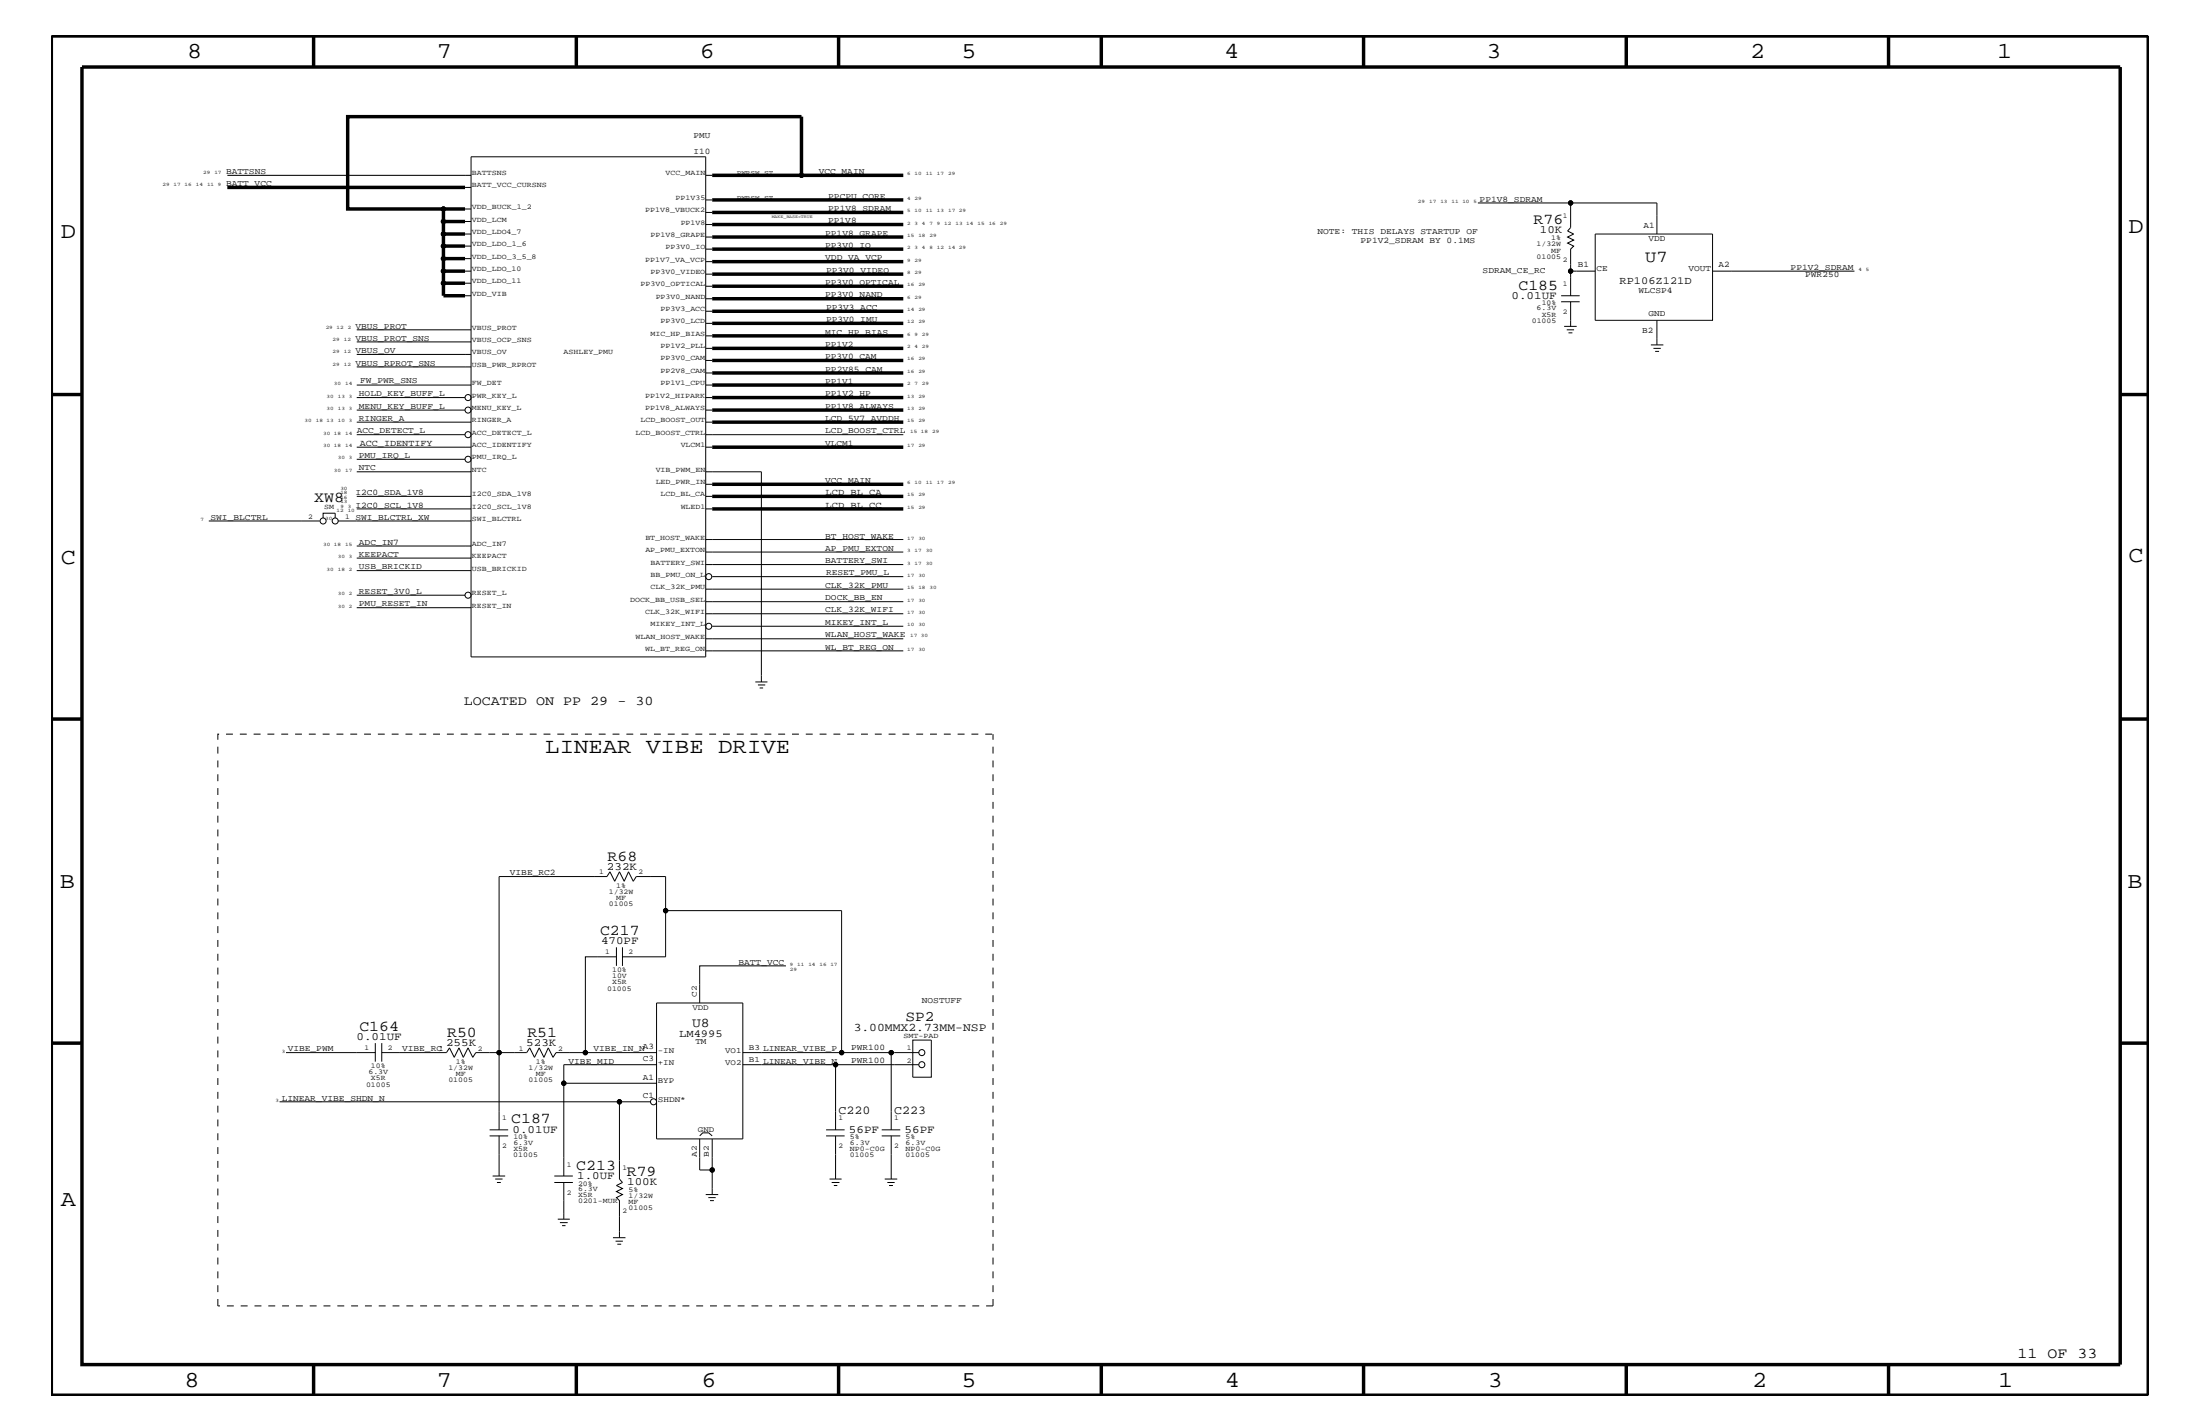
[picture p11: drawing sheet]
<svg xmlns="http://www.w3.org/2000/svg" width="432mm" height="279mm" viewBox="0 0 432 279" stroke-linecap="round" stroke-linejoin="round" font-family="sans-serif">
<g fill="none" stroke="#000" stroke-width=".2">
<path d="M44.6 34.4h47.9M91.3 36.8h1.2M92.5 30.8h46v98.1h-46zM138.5 39.2h1.3M138.5 34.4h1.3M290.1 39.8h18.2v4.8l-.6 .7 1.2 .6-1.2 .6 1.2 .6-1.2 .6 1.2 .6-.6 .6v4.3h4.8M308.3 39.8h16.9v6.1M91.3 58h1.2M91.3 53.2h1.2M91.3 55.6h1.2M91.3 48.3h1.2M91.3 50.7h1.2"/>
<path d="M91.3 45.9h1.2M91.3 43.5h1.2M91.3 41h1.2M138.5 58.6h1.3M138.5 56.2h1.3M138.5 51.3h1.3M138.5 53.8h1.3M138.5 48.9h1.3M138.5 46.5h1.3M138.5 44.1h1.3M138.5 41.7h1.3M306.4 58h3.6"/>
<path d="M306.4 59.2h3.6M308.3 53.2v4.8M308.3 59.2v4.8M313.1 45.9h23v17h-23zM336.1 53.2h27.9M70 78h21.3M70 75.6h22.5M70 72h22.5M70 69.5h22.5M70 67.1h22.5M70 64.7h22.5M138.5 78h1.3"/>
<path d="M138.5 70.7h1.3M138.5 73.2h1.3M138.5 75.6h1.3M138.5 68.4h1.3M138.5 63.4h1.3M138.5 65.9h1.3M138.5 61.1h1.3M307 64h2.5M307.5 64.7h1.4M307.8 65.3h.8M324 67.7h2.5M324.5 68.4h1.5"/>
<path d="M324.9 68.9h.7M325.2 62.9v4.8M70 99.9h22.5M70 97.4h22.5M70 92.6h22.5M70 85.3h21.3M70 82.8h22.5M70 87.7h22.5M70 80.5h21.3M70 90.1h21.3M138.5 99.9h1.3M138.5 95h1.3"/>
<path d="M138.5 97.4h1.3M138.5 92.6h10.9v41.2M138.5 85.3h38.8M138.5 82.8h1.3M138.5 87.7h1.3M138.5 80.5h1.3M41 102.2h21.7M63.4 101.6v-.9h2.4v.9M66.4 102.2h26.1M70 119.2h22.5M70 112h22.5M70 107.1h22.5"/>
<path d="M70 109.5h22.5M70 116.8h21.3M138.5 115.6h38.8M138.5 118.1h38.8M138.5 108.3h38.8M138.5 110.8h38.8M138.5 105.9h38.8M139.8 113.1h37.5M138.5 127.7h38.8M138.5 125.3h38.8M138.5 120.4h38.8M139.8 122.9h37.5"/>
<path d="M148.3 133.8h2.3M148.8 134.4h1.4M149.1 135h.7M130.6 178.7v-6.7h-5.7l-.6 .9-.9-1.8-.9 1.8-.9-1.8-.9 1.8-1-1.8-.6 .9h-21.1v49.7M121 187.7h-6.1v18.8M121 185.9v3.6M122.2 187.7h8.4v-9h34.6v27.8M122.2 185.9v3.6M128.9 196.8h16.9v26.7h-16.9zM154.3 189.5h-17v7.3M54.9 216.2h66.7M56.1 206.5h17.6"/>
<path d="M73.7 204.7v3.6M74.9 206.5h12.7l.6-.9 1 1.9 .9-1.9 .8 1.9 1-1.9 .9 1.9 .6-1h10l.6-.9 .9 1.9 .9-1.9 1 1.9 .8-1.9 .9 1.9 .6-1h19.8M74.9 204.7v3.6M127.6 216.2h-6v15.1l.6 .7-1.2 .6 1.2 .6-1.2 .6 1.2 .6-1.2 .6 .6 .6v7.3M128.9 212.5h-18.2v18.2M128.9 208.9h-18.2v3.6M145.8 206.5h29.1M145.8 208.9h18.2M179.2 204.1h3.6v7.3h-3.6zM180.3 208.9h-16.3v12.8M180.3 206.5h-5.4v15.2M96.1 222.9h3.6"/>
<path d="M96.1 221.7h3.6M96.7 230.7h2.4M97.2 231.3h1.4M97.5 232h.8M98 222.9v7.8M108.8 230.7h3.6M108.8 232h3.6M109.5 239.2h2.3M109.9 239.9h1.5M110.7 232v7.2M137.3 222.9l.6-.6h1.2l.7 .6M137.3 223.5v6.1h2.5"/>
<path d="M138.5 234.4h2.5M139 235h1.5M139.4 235.6h.7M139.8 223.5v10.9M162.1 222.9h3.7M162.1 221.7h3.7M162.8 231.3h2.4M163.2 232h1.6M163.7 232.6h.6M164 222.9v8.4M173.1 222.9h3.6M173.1 221.7h3.6"/>
<path d="M173.7 231.3h2.4M174.2 232h1.4M174.5 232.6h.8M174.9 222.9v8.4M110.3 240.5h.7M120.3 242.9h2.5M120.8 243.5h1.5M121.2 244.1h.7"/>
<circle cx="157.3" cy="34.4" r=".42"/>
<circle cx="308.3" cy="39.8" r=".42"/>
<circle cx="87" cy="55.6" r=".42"/>
<circle cx="87" cy="48.3" r=".42"/>
<circle cx="87" cy="45.9" r=".42"/>
<circle cx="87" cy="50.7" r=".42"/>
<circle cx="87" cy="53.2" r=".42"/>
<circle cx="87" cy="41" r=".42"/>
<circle cx="87" cy="43.5" r=".42"/>
<circle cx="308.3" cy="53.2" r=".42"/>
<circle cx="91.9" cy="78" r=".59"/>
<circle cx="91.9" cy="85.3" r=".59"/>
<circle cx="91.9" cy="90.1" r=".59"/>
<circle cx="91.9" cy="80.5" r=".59"/>
<circle cx="63.4" cy="102.2" r=".59"/>
<circle cx="65.8" cy="102.2" r=".59"/>
<circle cx="91.9" cy="116.8" r=".59"/>
<circle cx="139.1" cy="113.1" r=".59"/>
<circle cx="139.1" cy="122.9" r=".59"/>
<circle cx="130.6" cy="178.7" r=".42"/>
<circle cx="98" cy="206.5" r=".42"/>
<circle cx="110.7" cy="212.5" r=".42"/>
<circle cx="114.9" cy="206.5" r=".42"/>
<circle cx="121.6" cy="216.2" r=".42"/>
<circle cx="128.3" cy="216.2" r=".59"/>
<circle cx="164" cy="208.9" r=".42"/>
<circle cx="165.2" cy="206.5" r=".42"/>
<circle cx="174.9" cy="206.5" r=".42"/>
<circle cx="180.9" cy="208.9" r=".59"/>
<circle cx="180.9" cy="206.5" r=".59"/>
<circle cx="139.8" cy="229.6" r=".42"/>
</g>
<g fill="none" stroke="#000" stroke-width=".68" stroke-linecap="butt">
<path d="M10.1 7.1h411.5v266.7h-411.5zM16.1 13.2h400v254.5h-400zM61.6 7.1v6.1M113.1 7.1v6.1M164.6 7.1v6.1M216.2 7.1v6.1M267.6 7.1v6.1M319.2 7.1v6.1M370.7 7.1v6.1M44.6 36.8h46.7M139.8 34.4h37.5M139.8 39.2h37.5"/>
<path d="M157.3 34.4v-11.5h-89.1v18.1h18.8v2.5M87 41h4.3M91.3 55.6h-4.3v2.4h4.3M91.3 53.2h-4.3v2.4M91.3 50.7h-4.3v2.5M91.3 48.3h-4.3v2.4M91.3 45.9h-4.3v2.4M91.3 43.5h-4.3v2.4M139.8 51.3h37.5M139.8 56.2h37.5M139.8 48.9h37.5M139.8 46.5h37.5"/>
<path d="M139.8 44.1h37.5M139.8 58.6h37.5M139.8 53.8h37.5M139.8 41.7h37.5M10.1 77.4h6M139.8 78h37.5M139.8 61.1h37.5M139.8 63.4h37.5M139.8 68.4h37.5M139.8 70.7h37.5M139.8 73.2h37.5M139.8 65.9h37.5"/>
<path d="M139.8 75.6h37.5M416.1 77.4h5.5M139.8 99.9h37.5M139.8 87.7h37.5M139.8 80.5h37.5M139.8 95h37.5M139.8 82.8h37.5M139.8 97.4h37.5M10.1 141.1h6M416.1 141.1h5.5M10.1 204.7h6M416.1 204.7h5.5"/>
<path d="M61.6 267.7v6.1M113.1 267.7v6.1M164.6 267.7v6.1M216.2 268v5.8M267.6 267.7v6.1M319.2 267.7v6.1M370.7 267.7v6.1"/>
</g>
<path d="M42.8 256.2v-112.2h152.1M194.9 256.2h-152.1M194.9 256.2v-112.2" fill="none" stroke="#000" stroke-width=".2" stroke-dasharray="1.4 1.4" stroke-linecap="butt"/>
<g fill="#000">
<circle cx="157.3" cy="34.4" r=".42"/>
<circle cx="308.3" cy="39.8" r=".42"/>
<circle cx="87" cy="55.6" r=".42"/>
<circle cx="87" cy="48.3" r=".42"/>
<circle cx="87" cy="45.9" r=".42"/>
<circle cx="87" cy="50.7" r=".42"/>
<circle cx="87" cy="53.2" r=".42"/>
<circle cx="87" cy="41" r=".42"/>
<circle cx="87" cy="43.5" r=".42"/>
<circle cx="308.3" cy="53.2" r=".42"/>
<circle cx="130.6" cy="178.7" r=".42"/>
<circle cx="98" cy="206.5" r=".42"/>
<circle cx="110.7" cy="212.5" r=".42"/>
<circle cx="114.9" cy="206.5" r=".42"/>
<circle cx="121.6" cy="216.2" r=".42"/>
<circle cx="164" cy="208.9" r=".42"/>
<circle cx="165.2" cy="206.5" r=".42"/>
<circle cx="174.9" cy="206.5" r=".42"/>
<circle cx="139.8" cy="229.6" r=".42"/>
</g>
<g font-size="4.5">
<text x="36.7" y="11.5">8</text>
<text x="85.8" y="11.5">7</text>
<text x="137.3" y="11.5">6</text>
<text x="188.7" y="11.5">5</text>
<text x="240.3" y="11.5">4</text>
<text x="291.8" y="11.5">3</text>
<text x="343.5" y="11.5">2</text>
<text x="392" y="11.5">1</text>
<text x="11.9" y="46.8">D</text>
<text x="417.7" y="45.7">D</text>
<text x="11.9" y="110.6">C</text>
<text x="417.7" y="110.3">C</text>
<text x="11.8" y="174.3">B</text>
<text x="417.6" y="174.2">B</text>
<text x="11.9" y="236.7">A</text>
<text x="36.2" y="272.1">8</text>
<text x="85.8" y="272.1">7</text>
<text x="137.7" y="272.1">6</text>
<text x="188.7" y="272.1">5</text>
<text x="240.4" y="272.1">4</text>
<text x="292" y="272.1">3</text>
<text x="343.9" y="272.1">2</text>
<text x="392.2" y="272.1">1</text>
</g>
<text font-size="4.2" x="107" y="147.7">LINEAR VIBE DRIVE</text>
<text font-size="3.3" x="322.9" y="51.3">U7</text>
<g font-size="3">
<text x="301" y="44">R76</text>
<text x="298" y="56.8">C185</text>
<text x="61.7" y="98.5">XW8</text>
<text x="119.3" y="168.9">R68</text>
<text x="117.8" y="183.5">C217</text>
<text x="70.5" y="202.3">C164</text>
<text x="87.8" y="203.5">R50</text>
<text x="103.5" y="203.5">R51</text>
<text x="100.3" y="220.4">C187</text>
<text x="113.1" y="229.6">C213</text>
<text x="123" y="230.7">R79</text>
<text x="396" y="266.5">11 OF 33</text>
</g>
<text font-size="2.9" x="177.8" y="200.3">SP2</text>
<g font-size="2.6">
<text x="91" y="138.3">LOCATED ON PP 29 - 30</text>
<text x="135.8" y="201.5">U8</text>
</g>
<g font-size="2.4">
<text x="164.6" y="218.6">C220</text>
<text x="175.5" y="218.6">C223</text>
</g>
<text font-size="2.3" x="167.6" y="202.3">3.00MMX2.73MM-NSP</text>
<g font-size="2.2">
<text x="302.3" y="45.7">10K</text>
<text x="296.7" y="58.6">0.01UF</text>
<text x="119.1" y="170.6">232K</text>
<text x="118" y="185.3">470PF</text>
<text x="70" y="204.1">0.01UF</text>
<text x="87.5" y="205.2">255K</text>
<text x="103.3" y="205.2">523K</text>
<text x="100.6" y="222.3">0.01UF</text>
<text x="166.6" y="222.3">56PF</text>
<text x="177.5" y="222.3">56PF</text>
<text x="113.3" y="231.3">1.0UF</text>
<text x="123.1" y="232.4">100K</text>
</g>
<g font-size="2.1">
<text x="317.9" y="55.7">RP106Z121D</text>
<text x="133.3" y="203.4">LM4995</text>
</g>
<g font-size="1.8">
<text x="70.6" y="87.5">ACC_IDENTIFY</text>
<text x="162.1" y="99.6">LCD_BL_CC</text>
<text x="162.1" y="97.1">LCD_BL_CA</text>
</g>
<g font-size="1.7">
<text x="136.1" y="27.1">PMU</text>
<text x="44.4" y="34.1">BATTSNS</text>
<text x="136.1" y="30.2">I10</text>
<text x="160.7" y="34.1">VCC_MAIN</text>
<text x="44.4" y="36.5">BATT_VCC</text>
<text x="162.6" y="41.4">PP1V8_SDRAM</text>
<text x="162.6" y="39">PPCPU_CORE</text>
<text x="290.4" y="39.6">PP1V8_SDRAM</text>
<text x="162" y="46.3">PP1V8_GRAPE</text>
<text x="162.6" y="43.8">PP1V8</text>
<text x="258.6" y="45.9">NOTE: THIS DELAYS STARTUP OF</text>
<text x="267" y="47.7">PP1V2_SDRAM BY 0.1MS</text>
<text x="322.6" y="44.6">A1</text>
<text x="323.6" y="47.4">VDD</text>
<text x="162" y="48.7">PP3V0_IO</text>
<text x="162" y="51.1">VDD_VA_VCP</text>
<text x="162.1" y="53.5">PP3V0_VIDEO</text>
<text x="291" y="53.5">SDRAM_CE_RC</text>
<text x="309.7" y="52.4">B1</text>
<text x="313.4" y="53.2">CE</text>
<text x="331.4" y="53.2">VOUT</text>
<text x="337.3" y="52.4">A2</text>
<text x="351.5" y="52.9">PP1V2_SDRAM</text>
<text x="162" y="58.4">PP3V0_NAND</text>
<text x="162" y="56">PP3V0_OPTICAL</text>
<text x="321.6" y="57.4">WLCSP4</text>
<text x="354.3" y="54.4">PWR250</text>
<text x="69.8" y="64.5">VBUS_PROT</text>
<text x="162" y="65.6">MIC_HP_BIAS</text>
<text x="162.1" y="60.8">PP3V3_ACC</text>
<text x="162.1" y="63.2">PP3V0_IMU</text>
<text x="322.3" y="65.3">B2</text>
<text x="323.6" y="62">GND</text>
<text x="69.8" y="71.7">VBUS_RPROT_SNS</text>
<text x="69.8" y="69.3">VBUS_OV</text>
<text x="69.8" y="66.8">VBUS_PROT_SNS</text>
<text x="162" y="70.5">PP3V0_CAM</text>
<text x="162" y="68.1">PP1V2</text>
<text x="70.4" y="77.8">HOLD_KEY_BUFF_L</text>
<text x="70.7" y="75.2">FW_PWR_SNS</text>
<text x="162" y="77.8">PP1V2_HP</text>
<text x="162" y="72.9">PP2V85_CAM</text>
<text x="162" y="75.4">PP1V1</text>
<text x="70.4" y="82.7">RINGER_A</text>
<text x="70.4" y="80.2">MENU_KEY_BUFF_L</text>
<text x="162" y="80.2">PP1V8_ALWAYS</text>
<text x="162" y="82.6">LCD_5V7_AVDDH</text>
<text x="70" y="85">ACC_DETECT_L</text>
<text x="70.4" y="89.9">PMU_IRQ_L</text>
<text x="162" y="85">LCD_BOOST_CTRL</text>
<text x="162" y="87.5">VLCM1</text>
<text x="70.4" y="92.3">NTC</text>
<text x="162" y="94.8">VCC_MAIN</text>
<text x="69.8" y="97.1">I2C0_SDA_1V8</text>
<text x="69.8" y="99.6">I2C0_SCL_1V8</text>
<text x="41.3" y="102.1">SWI_BLCTRL</text>
<text x="69.8" y="102.1">SWI_BLCTRL_XW</text>
<text x="70.4" y="106.9">ADC_IN7</text>
<text x="162" y="105.7">BT_HOST_WAKE</text>
<text x="70.4" y="109.3">KEEPACT</text>
<text x="70.4" y="111.7">USB_BRICKID</text>
<text x="162" y="108.1">AP_PMU_EXTON</text>
<text x="162" y="110.5">BATTERY_SWI</text>
<text x="162.1" y="112.9">RESET_PMU_L</text>
<text x="70.4" y="119">PMU_RESET_IN</text>
<text x="70.4" y="116.5">RESET_3V0_L</text>
<text x="162" y="115.3">CLK_32K_PMU</text>
<text x="162" y="117.8">DOCK_BB_EN</text>
<text x="162" y="120.2">CLK_32K_WIFI</text>
<text x="162" y="125.1">WLAN_HOST_WAKE</text>
<text x="162" y="122.6">MIKEY_INT_L</text>
<text x="162" y="127.5">WL_BT_REG_ON</text>
<text x="100.1" y="171.7">VIBE_RC2</text>
<text x="144.9" y="189.3">BATT_VCC</text>
<text x="180.9" y="196.8">NOSTUFF</text>
<text x="56.5" y="206.3">VIBE_PWM</text>
<text x="78.9" y="206.3">VIBE_RC</text>
<text x="111.6" y="208.7">VIBE_MID</text>
<text x="116.5" y="206.3">VIBE_IN_N</text>
<text x="126.2" y="205.8">A3</text>
<text x="126.2" y="208.2">C3</text>
<text x="136.5" y="204.8">TM</text>
<text x="149.8" y="208.7">LINEAR_VIBE_N</text>
<text x="167" y="208.5">PWR100</text>
<text x="167" y="206.1">PWR100</text>
<text x="126.2" y="211.9">A1</text>
<text x="126.2" y="215.5">C1</text>
<text x="55.3" y="216">LINEAR_VIBE_SHDN_N</text>
</g>
<g font-size="1.6">
<text x="136.7" y="195.6" transform="rotate(-90 136.7 195.6)">C2</text>
<text x="135.9" y="198.2">VDD</text>
<text x="129.1" y="206.5">-IN</text>
<text x="129.1" y="208.9">+IN</text>
<text x="142.3" y="206.5">VO1</text>
<text x="142.3" y="208.9">VO2</text>
<text x="147" y="205.9">B3 LINEAR_VIBE_P</text>
<text x="147" y="208.3">B1</text>
<text x="129.1" y="212.5">BYP</text>
<text x="129.1" y="216.2">SHDN*</text>
<text x="136.7" y="226.9" transform="rotate(-90 136.7 226.9)">A2</text>
<text x="137" y="222">GND</text>
<text x="139.1" y="226.9" transform="rotate(-90 139.1 226.9)">B2</text>
</g>
<g font-size="1.4">
<text x="92.6" y="34.4">BATTSNS</text>
<text x="130.6" y="34.4">VCC_MAIN</text>
<text x="144.6" y="34.4">PWRSW_ST</text>
<text x="92.6" y="41">VDD_BUCK_1_2</text>
<text x="92.6" y="36.8">BATT_VCC_CURSNS</text>
<text x="126.7" y="41.7">PP1V8_VBUCK2</text>
<text x="132.6" y="39.2">PP1V35</text>
<text x="144.6" y="39.2">PWRSW_ST</text>
<text x="92.6" y="43.5">VDD_LCM</text>
<text x="92.6" y="45.9">VDD_LDO4_7</text>
<text x="127.7" y="46.5">PP1V8_GRAPE</text>
<text x="133.6" y="44.1">PP1V8</text>
<text x="304.5" y="47.1">1%</text>
<text x="306.7" y="42.9">1</text>
<text x="92.6" y="53.2">VDD_LDO_10</text>
<text x="92.6" y="50.7">VDD_LDO_3_5_8</text>
<text x="92.6" y="48.3">VDD_LDO_1_6</text>
<text x="126.7" y="51.3">PP1V7_VA_VCP</text>
<text x="127.7" y="53.8">PP3V0_VIDEO</text>
<text x="130.6" y="48.9">PP3V0_IO</text>
<text x="301.6" y="48.3">1/32W</text>
<text x="301.6" y="50.7">01005</text>
<text x="304.5" y="49.6">MF</text>
<text x="306.7" y="51.3">2</text>
<text x="92.6" y="58">VDD_VIB</text>
<text x="92.6" y="55.6">VDD_LDO_11</text>
<text x="125.7" y="56.2">PP3V0_OPTICAL</text>
<text x="128.7" y="58.6">PP3V0_NAND</text>
<text x="302.6" y="59.8">10%</text>
<text x="306.7" y="56.2">1</text>
<text x="92.6" y="64.7">VBUS_PROT</text>
<text x="127.7" y="65.9">MIC_HP_BIAS</text>
<text x="129.6" y="61.1">PP3V3_ACC</text>
<text x="129.6" y="63.4">PP3V0_LCD</text>
<text x="300.7" y="63.4">01005</text>
<text x="301.6" y="60.9">6.3V</text>
<text x="302.6" y="62.2">X5R</text>
<text x="306.7" y="61.7">2</text>
<text x="92.6" y="69.5">VBUS_OV</text>
<text x="92.6" y="72">USB_PWR_RPROT</text>
<text x="92.6" y="67.1">VBUS_OCP_SNS</text>
<text x="110.6" y="69.5">ASHLEY_PMU</text>
<text x="129.6" y="68.4">PP1V2_PLL</text>
<text x="129.6" y="70.7">PP3V0_CAM</text>
<text x="92.6" y="75.6">FW_DET</text>
<text x="129.6" y="73.2">PP2V8_CAM</text>
<text x="129.6" y="75.6">PP1V1_CPU</text>
<text x="92.6" y="80.5">MENU_KEY_L</text>
<text x="92.6" y="82.8">RINGER_A</text>
<text x="92.6" y="78">PWR_KEY_L</text>
<text x="125.7" y="82.8">LCD_BOOST_OUT</text>
<text x="126.7" y="80.5">PP1V8_ALWAYS</text>
<text x="126.7" y="78">PP1V2_HIPARK</text>
<text x="92.6" y="87.7">ACC_IDENTIFY</text>
<text x="92.6" y="85.3">ACC_DETECT_L</text>
<text x="124.7" y="85.3">LCD_BOOST_CTRL</text>
<text x="133.6" y="87.7">VLCM1</text>
<text x="92.6" y="90.1">PMU_IRQ_L</text>
<text x="92.6" y="92.6">NTC</text>
<text x="128.7" y="95">LED_PWR_IN</text>
<text x="128.7" y="92.6">VIB_PWM_EN</text>
<text x="60.5" y="101.9">2</text>
<text x="63.6" y="99.9">SM</text>
<text x="67.8" y="101.9">1</text>
<text x="92.6" y="97.4">I2C0_SDA_1V8</text>
<text x="92.6" y="99.9">I2C0_SCL_1V8</text>
<text x="129.6" y="97.4">LCD_BL_CA</text>
<text x="133.6" y="99.9">WLED1</text>
<text x="92.6" y="107.1">ADC_IN7</text>
<text x="92.6" y="102.2">SWI_BLCTRL</text>
<text x="126.7" y="105.9">BT_HOST_WAKE</text>
<text x="92.6" y="109.5">KEEPACT</text>
<text x="92.6" y="112">USB_BRICKID</text>
<text x="126.7" y="108.3">AP_PMU_EXTON</text>
<text x="127.7" y="113.1">BB_PMU_ON_L</text>
<text x="127.7" y="110.8">BATTERY_SWI</text>
<text x="92.6" y="116.8">RESET_L</text>
<text x="92.6" y="119.2">RESET_IN</text>
<text x="123.7" y="118.1">DOCK_BB_USB_SEL</text>
<text x="127.7" y="115.6">CLK_32K_PMU</text>
<text x="124.7" y="125.3">WLAN_HOST_WAKE</text>
<text x="126.7" y="120.4">CLK_32K_WIFI</text>
<text x="127.7" y="122.9">MIKEY_INT_L</text>
<text x="126.7" y="127.7">WL_BT_REG_ON</text>
<text x="117.6" y="171.6">1</text>
<text x="125.3" y="171.6">2</text>
<text x="119.5" y="177.7">01005</text>
<text x="119.5" y="175.4">1/32W</text>
<text x="120.9" y="174.2">1%</text>
<text x="120.9" y="176.6">MF</text>
<text x="118.8" y="187.1">1</text>
<text x="120.1" y="192">10V</text>
<text x="120.1" y="190.8">10%</text>
<text x="123.4" y="187.1">2</text>
<text x="119.2" y="194.4">01005</text>
<text x="120.1" y="193.2">X5R</text>
<text x="177.3" y="203.7">SMT-PAD</text>
<text x="71.5" y="205.9">1</text>
<text x="72.8" y="209.6">10%</text>
<text x="76.1" y="205.9">2</text>
<text x="86.1" y="206.2">1</text>
<text x="88" y="209.9">1/32W</text>
<text x="89.5" y="208.7">1%</text>
<text x="93.8" y="206.2">2</text>
<text x="101.9" y="206.2">1</text>
<text x="103.8" y="209.9">1/32W</text>
<text x="105.2" y="208.7">1%</text>
<text x="109.6" y="206.2">2</text>
<text x="178" y="206">1</text>
<text x="178" y="208.5">2</text>
<text x="71.8" y="213.2">01005</text>
<text x="72.3" y="210.8">6.3V</text>
<text x="72.8" y="211.9">X5R</text>
<text x="88" y="212.4">01005</text>
<text x="89.4" y="211.1">MF</text>
<text x="103.8" y="212.4">01005</text>
<text x="105.2" y="211.1">MF</text>
<text x="98.6" y="219.8">1</text>
<text x="164.6" y="219.8">1</text>
<text x="175.5" y="219.8">1</text>
<text x="98.6" y="225.3">2</text>
<text x="100.8" y="227">01005</text>
<text x="100.8" y="224.6">6.3V</text>
<text x="100.8" y="223.5">10%</text>
<text x="100.8" y="225.7">X5R</text>
<text x="164.6" y="225.3">2</text>
<text x="166.8" y="225.7">NP0-C0G</text>
<text x="166.8" y="227">01005</text>
<text x="166.8" y="223.5">5%</text>
<text x="166.8" y="224.6">6.3V</text>
<text x="175.5" y="225.3">2</text>
<text x="177.7" y="227">01005</text>
<text x="177.7" y="225.7">NP0-C0G</text>
<text x="177.7" y="223.5">5%</text>
<text x="177.7" y="224.6">6.3V</text>
<text x="111.3" y="229">1</text>
<text x="113.5" y="232.6">20%</text>
<text x="113.5" y="233.7">6.3V</text>
<text x="122.2" y="229.6">1</text>
<text x="123.4" y="233.8">5%</text>
<text x="111.3" y="234.4">2</text>
<text x="113.5" y="234.9">X5R</text>
<text x="113.5" y="236.1">0201-MUR</text>
<text x="122.2" y="238">2</text>
<text x="123.4" y="236.2">MF</text>
<text x="123.4" y="235">1/32W</text>
<text x="123.4" y="237.4">01005</text>
</g>
<g font-size="1">
<text x="39.9" y="34.1">29</text>
<text x="42.1" y="34.1">17</text>
<text x="178.1" y="34.4">6</text>
<text x="179.5" y="34.4">10</text>
<text x="181.7" y="34.4">11</text>
<text x="183.9" y="34.4">17</text>
<text x="186.1" y="34.4">29</text>
<text x="31.9" y="36.5">29 17</text>
<text x="36.2" y="36.5">16</text>
<text x="38.4" y="36.5">14</text>
<text x="40.6" y="36.5">11 9</text>
<text x="178.1" y="39.2">4</text>
<text x="178.1" y="41.7">5</text>
<text x="179.5" y="39.2">29</text>
<text x="179.5" y="41.7">10</text>
<text x="181.7" y="41.7">11</text>
<text x="183.9" y="41.7">13</text>
<text x="186.1" y="41.7">17 29</text>
<text x="278.3" y="39.8">29</text>
<text x="280.5" y="39.8">17</text>
<text x="282.7" y="39.8">13</text>
<text x="284.9" y="39.8">11 10</text>
<text x="289.2" y="39.8">5</text>
<text x="178.1" y="46.5">15</text>
<text x="178.1" y="44.1">2</text>
<text x="179.5" y="44.1">3</text>
<text x="180.3" y="46.5">18</text>
<text x="180.9" y="44.1">4</text>
<text x="182.5" y="46.5">29</text>
<text x="182.5" y="44.1">7</text>
<text x="183.9" y="44.1">9</text>
<text x="185.3" y="44.1">12</text>
<text x="187.5" y="44.1">13 14</text>
<text x="191.9" y="44.1">15</text>
<text x="194.1" y="44.1">16</text>
<text x="196.3" y="44.1">29</text>
<text x="178.1" y="51.3">9</text>
<text x="178.1" y="53.8">8</text>
<text x="178.1" y="48.9">2</text>
<text x="179.5" y="51.3">29</text>
<text x="179.5" y="53.8">29</text>
<text x="179.5" y="48.9">3</text>
<text x="180.9" y="48.9">4</text>
<text x="182.5" y="48.9">8</text>
<text x="183.9" y="48.9">12</text>
<text x="186.1" y="48.9">14 29</text>
<text x="364.7" y="53.2">4</text>
<text x="366.2" y="53.2">5</text>
<text x="178.1" y="56.2">16</text>
<text x="178.1" y="58.6">6</text>
<text x="179.5" y="58.6">29</text>
<text x="180.3" y="56.2">29</text>
<text x="63.9" y="64.5">29 12</text>
<text x="68.2" y="64.5">2</text>
<text x="178.1" y="65.9">6</text>
<text x="178.1" y="61.1">14</text>
<text x="178.1" y="63.4">12</text>
<text x="179.5" y="65.9">9</text>
<text x="180.3" y="61.1">29</text>
<text x="180.3" y="63.4">29</text>
<text x="180.9" y="65.9">29</text>
<text x="65.3" y="71.7">29</text>
<text x="65.3" y="66.8">29</text>
<text x="65.3" y="69.3">29</text>
<text x="67.5" y="71.7">12</text>
<text x="67.5" y="66.8">12</text>
<text x="67.5" y="69.3">12</text>
<text x="178.1" y="68.4">2</text>
<text x="178.1" y="70.7">16</text>
<text x="179.5" y="68.4">4</text>
<text x="180.3" y="70.7">29</text>
<text x="180.9" y="68.4">29</text>
<text x="65.5" y="75.6">30</text>
<text x="67.7" y="75.6">14</text>
<text x="178.1" y="73.2">16</text>
<text x="178.1" y="75.6">2</text>
<text x="179.5" y="75.6">7</text>
<text x="180.3" y="73.2">29</text>
<text x="180.9" y="75.6">29</text>
<text x="59.8" y="82.8">30</text>
<text x="62" y="82.8">18 13</text>
<text x="64.1" y="78">30</text>
<text x="64.1" y="80.5">30</text>
<text x="66.3" y="82.8">10</text>
<text x="66.3" y="78">13</text>
<text x="66.3" y="80.5">13</text>
<text x="68.5" y="82.8">3</text>
<text x="68.5" y="78">3</text>
<text x="68.5" y="80.5">3</text>
<text x="178.1" y="80.5">13</text>
<text x="178.1" y="82.8">15</text>
<text x="178.1" y="78">13</text>
<text x="180.3" y="80.5">29</text>
<text x="180.3" y="82.8">29</text>
<text x="180.3" y="78">29</text>
<text x="63.4" y="87.7">30 18</text>
<text x="63.4" y="85.3">30 18</text>
<text x="67.7" y="87.7">14</text>
<text x="67.7" y="85.3">14</text>
<text x="178.1" y="87.7">17</text>
<text x="178.6" y="85">15 18</text>
<text x="180.3" y="87.7">29</text>
<text x="183" y="85">29</text>
<text x="65.5" y="92.6">30</text>
<text x="66.3" y="90.1">30</text>
<text x="67.7" y="92.6">17</text>
<text x="68.5" y="90.1">3</text>
<text x="178.1" y="95">6</text>
<text x="179.5" y="95">10</text>
<text x="181.7" y="95">11</text>
<text x="183.9" y="95">17</text>
<text x="186.1" y="95">29</text>
<text x="66" y="100.4">12</text>
<text x="66.8" y="99.6">9</text>
<text x="66.8" y="98.7">13</text>
<text x="66.8" y="97.8">16</text>
<text x="66.8" y="97">18</text>
<text x="66.8" y="96.1">30</text>
<text x="68.2" y="99.6">3</text>
<text x="68.2" y="100.4">10</text>
<text x="178.1" y="99.9">15</text>
<text x="178.1" y="97.4">15</text>
<text x="180.3" y="99.9">29</text>
<text x="180.3" y="97.4">29</text>
<text x="39.4" y="102.2">7</text>
<text x="63.4" y="107.1">30 18</text>
<text x="63.8" y="102.1">30</text>
<text x="67.7" y="107.1">15</text>
<text x="178.1" y="105.9">17</text>
<text x="180.3" y="105.9">30</text>
<text x="64.1" y="112">30</text>
<text x="66.3" y="112">18</text>
<text x="66.3" y="109.5">30</text>
<text x="68.5" y="112">2</text>
<text x="68.5" y="109.5">3</text>
<text x="178.1" y="110.8">3</text>
<text x="178.1" y="113.1">17</text>
<text x="178.1" y="108.3">3</text>
<text x="179.5" y="110.8">17</text>
<text x="179.5" y="108.3">17</text>
<text x="180.3" y="113.1">30</text>
<text x="181.7" y="110.8">30</text>
<text x="181.7" y="108.3">30</text>
<text x="66.3" y="116.8">30</text>
<text x="66.3" y="119.2">30</text>
<text x="68.5" y="116.8">2</text>
<text x="68.5" y="119.2">2</text>
<text x="178.1" y="115.6">15</text>
<text x="178.1" y="118.1">17</text>
<text x="180.3" y="115.6">18</text>
<text x="180.3" y="118.1">30</text>
<text x="182.5" y="115.6">30</text>
<text x="178.1" y="120.4">17</text>
<text x="178.1" y="122.9">10</text>
<text x="178.6" y="125.1">17 30</text>
<text x="180.3" y="120.4">30</text>
<text x="180.3" y="122.9">30</text>
<text x="178.1" y="127.7">17</text>
<text x="180.3" y="127.7">30</text>
<text x="155" y="190.4">29</text>
<text x="155" y="189.5">9</text>
<text x="156.5" y="189.5">11</text>
<text x="158.7" y="189.5">14</text>
<text x="160.9" y="189.5">16 17</text>
<text x="55.3" y="206.5">3</text>
<text x="54.1" y="216.2">3</text>
</g>
<text font-size=".8" x="151.5" y="42.8">MAKE_BASE=TRUE</text>
</svg>
